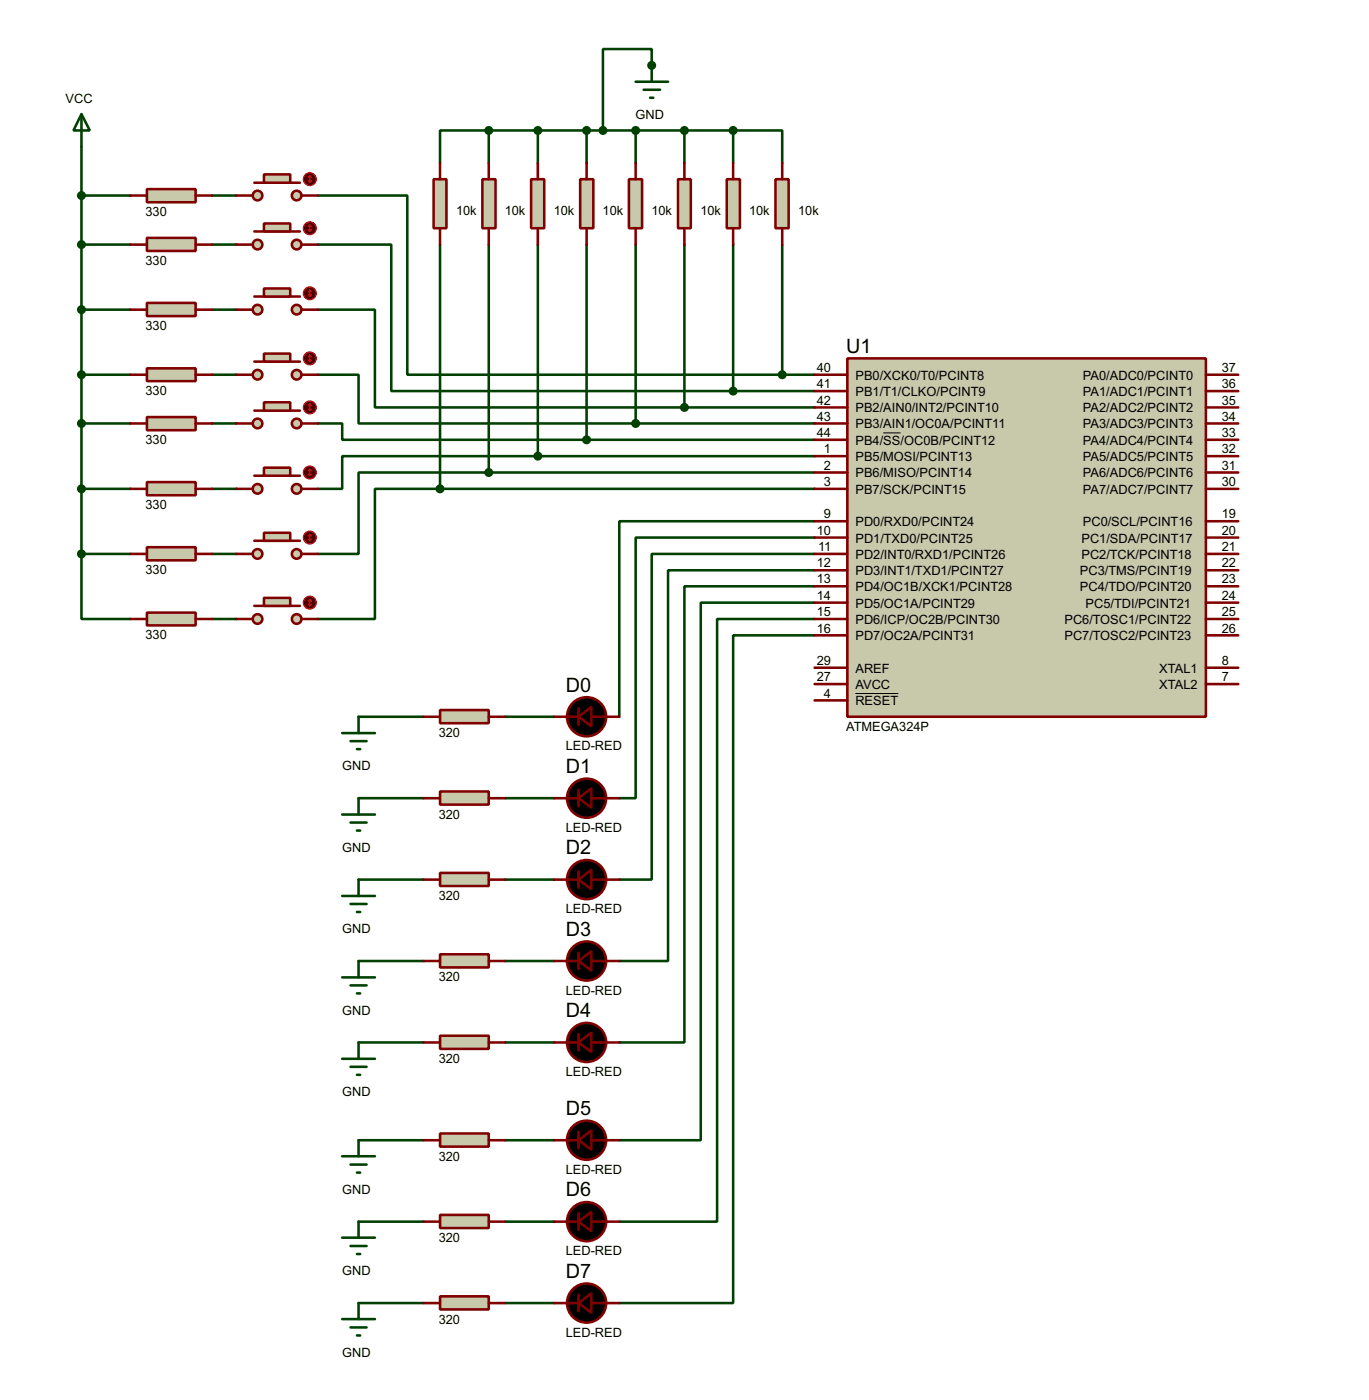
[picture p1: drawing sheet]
<svg xmlns="http://www.w3.org/2000/svg" width="213mm" height="218mm" viewBox="0 0 213 218" stroke-linecap="round" stroke-linejoin="round" font-family="sans-serif">
<g fill="none" stroke="#004000" stroke-width=".4">
<path d="M101.6 10.2v-2.5h-7.6v12.7M12.7 38.2h7.7M12.7 30.5h7.7M12.7 22.9v63.5M33.1 38.2h3.8M33.1 30.5h3.8M49.6 30.5h13.9v28h58.5M49.6 38.2h11.4v22.8h53.3M68.6 38.2v38.1M76.2 20.4h-7.6v5.1M76.2 20.4v5.1M76.2 38.2v35.5"/>
<path d="M76.2 20.4h38.1M83.9 20.4v5.1M83.9 38.2v33M91.5 20.4v5.1M91.5 38.2v30.4M99.1 20.4v5.1M99.1 38.2v27.9M106.7 20.4v5.1M106.7 38.2v25.4M114.3 20.4h7.7v5.1M114.3 20.4v5.1M114.3 38.2v22.8"/>
<path d="M122 38.2v20.3M12.7 58.5h7.7M12.7 48.3h7.7M33.1 58.5h3.8M33.1 48.3h3.8M49.6 48.3h8.9v15.3h48.2M49.6 58.5h6.3v7.6h43.2M122 58.5h5M12.7 66.1h7.7M12.7 76.3h7.7M33.1 66.1h3.8M33.1 76.3h3.8"/>
<path d="M49.6 66.1h3.8v2.5h38.1M68.6 76.3h-10.1v20.3h-8.9M68.6 76.3h58.4M76.2 73.7h-20.3v12.7h-6.3M76.2 73.7h50.8M83.9 71.2h-30.5v5.1h-3.8M83.9 71.2h43.1M91.5 68.6h35.5M99.1 66.1h27.9M106.7 63.6h20.3M114.3 61h12.7M12.7 86.4v10.2h7.7"/>
<path d="M12.7 86.4h7.7M33.1 86.4h3.8M33.1 96.6h3.8M127 81.3h-30.4v30.5M127 83.9h-27.9v40.6h-2.5M127 86.4h-25.4v50.8h-5M127 89h-22.8v60.9h-7.6M127 91.5h-20.3v71.1h-10.1M127 94h-17.7v83.9h-12.7M127 96.6h-15.2v94h-15.2M127 99.1h-12.7v104.2h-17.7M55.9 111.8h10.2"/>
<path d="M78.8 111.8h7.6M55.9 124.5h10.2M55.9 137.2h10.2M78.8 124.5h7.6M78.8 137.2h7.6M55.9 149.9h10.2M78.8 149.9h7.6M55.9 162.6h10.2M55.9 177.9h10.2M78.8 162.6h7.6M78.8 177.9h7.6M55.9 190.6h10.2"/>
<path d="M78.8 190.6h7.6M55.9 203.3h10.2M78.8 203.3h7.6"/>
</g>
<circle cx="101.6" cy="10.2" r=".2" fill="#004000"/>
<path d="M132.1 55.9h55.9v55.9h-55.9z" fill="#c8c8aa" stroke="#800000" stroke-width=".4"/>
<g fill="none" stroke="#800000" stroke-width=".4">
<path d="M127 58.5h5.1M188 58.5h5.1M127 73.7h5.1M127 71.2h5.1M127 68.6h5.1M127 66.1h5.1M127 63.6h5.1M127 61h5.1M127 76.3h5.1M188 73.7h5.1M188 71.2h5.1M188 68.6h5.1"/>
<path d="M188 66.1h5.1M188 63.6h5.1M188 61h5.1M188 76.3h5.1M127 96.6h5.1M127 94h5.1M127 91.5h5.1M127 89h5.1M127 86.4h5.1M127 83.9h5.1M127 81.3h5.1M127 99.1h5.1"/>
<path d="M188 96.6h5.1M188 94h5.1M188 91.5h5.1M188 89h5.1M188 86.4h5.1M188 83.9h5.1M188 81.3h5.1M188 99.1h5.1M86.4 111.8h3.8M90.2 110.5v2.6M92.2 111.8h4.4M127 106.7h5.1"/>
<path d="M127 104.2h5.1M127 109.3h5.1M188 106.7h5.1M188 104.2h5.1"/>
</g>
<path d="M137.7 67.5h2.7M133.4 108.2h6.7" fill="none" stroke="#000" stroke-width=".16"/>
<g fill="#000" stroke="#800000" stroke-width=".4">
<path d="M90.2 111.8l2-1.5v3z"/>
<circle cx="91.4" cy="111.8" r="3.1"/>
</g>
<path d="M68.6 110.8h7.6v2h-7.6z" fill="#c8c8aa" stroke="#800000" stroke-width=".4"/>
<path d="M66.1 111.8h2.5M76.2 111.8h2.6M86.4 124.5h3.8M90.2 123.2v2.6M92.2 124.5h4.4" fill="none" stroke="#800000" stroke-width=".4"/>
<path d="M53.4 114.4h5.1M54.7 115.6h2.5M55.7 116.9h.5M55.9 111.8v2.6" fill="none" stroke="#004000" stroke-width=".4"/>
<g fill="#000" stroke="#800000" stroke-width=".4">
<path d="M90.2 124.5l2-1.5v3z"/>
<circle cx="91.4" cy="124.5" r="3.1"/>
</g>
<path d="M68.6 123.5h7.6v2h-7.6z" fill="#c8c8aa" stroke="#800000" stroke-width=".4"/>
<path d="M66.1 124.5h2.5M76.2 124.5h2.6M86.4 137.2h3.8M90.2 135.9v2.6M92.2 137.2h4.4" fill="none" stroke="#800000" stroke-width=".4"/>
<path d="M53.4 127.1h5.1M54.7 128.3h2.5M55.7 129.6h.5M55.9 124.5v2.6" fill="none" stroke="#004000" stroke-width=".4"/>
<g fill="#000" stroke="#800000" stroke-width=".4">
<path d="M90.2 137.2l2-1.5v3z"/>
<circle cx="91.4" cy="137.2" r="3.1"/>
</g>
<path d="M68.6 136.2h7.6v2h-7.6z" fill="#c8c8aa" stroke="#800000" stroke-width=".4"/>
<path d="M66.1 137.2h2.5M76.2 137.2h2.6M86.4 149.9h3.8M90.2 148.6v2.6M92.2 149.9h4.4" fill="none" stroke="#800000" stroke-width=".4"/>
<path d="M53.4 139.8h5.1M55.9 137.2v2.6M54.7 141h2.5M55.7 142.3h.5" fill="none" stroke="#004000" stroke-width=".4"/>
<g fill="#000" stroke="#800000" stroke-width=".4">
<path d="M90.2 149.9l2-1.5v3z"/>
<circle cx="91.4" cy="149.9" r="3.1"/>
</g>
<path d="M68.6 148.9h7.6v2h-7.6z" fill="#c8c8aa" stroke="#800000" stroke-width=".4"/>
<path d="M66.1 149.9h2.5M76.2 149.9h2.6M86.4 162.6h3.8M90.2 161.3v2.6M92.2 162.6h4.4" fill="none" stroke="#800000" stroke-width=".4"/>
<path d="M53.4 152.5h5.1M54.7 153.7h2.5M55.7 155h.5M55.9 149.9v2.6" fill="none" stroke="#004000" stroke-width=".4"/>
<g fill="#000" stroke="#800000" stroke-width=".4">
<path d="M90.2 162.6l2-1.5v3z"/>
<circle cx="91.4" cy="162.6" r="3.1"/>
</g>
<path d="M68.6 161.6h7.6v2h-7.6z" fill="#c8c8aa" stroke="#800000" stroke-width=".4"/>
<path d="M66.1 162.6h2.5M76.2 162.6h2.6M86.4 177.9h3.8M90.2 176.6v2.5M92.2 177.9h4.4" fill="none" stroke="#800000" stroke-width=".4"/>
<path d="M53.4 165.2h5.1M54.7 166.4h2.5M55.7 167.7h.5M55.9 162.6v2.6" fill="none" stroke="#004000" stroke-width=".4"/>
<g fill="#000" stroke="#800000" stroke-width=".4">
<path d="M90.2 177.9l2-1.6v3.1z"/>
<circle cx="91.4" cy="177.9" r="3.1"/>
</g>
<path d="M68.6 176.8h7.6v2.1h-7.6z" fill="#c8c8aa" stroke="#800000" stroke-width=".4"/>
<path d="M66.1 177.9h2.5M76.2 177.9h2.6M86.4 190.6h3.8M90.2 189.3v2.5M92.2 190.6h4.4" fill="none" stroke="#800000" stroke-width=".4"/>
<path d="M55.9 177.9v2.5M53.4 180.4h5.1M54.7 181.7h2.5M55.7 182.9h.5" fill="none" stroke="#004000" stroke-width=".4"/>
<g fill="#000" stroke="#800000" stroke-width=".4">
<path d="M90.2 190.6l2-1.6v3.1z"/>
<circle cx="91.4" cy="190.6" r="3.1"/>
</g>
<path d="M68.6 189.5h7.6v2.1h-7.6z" fill="#c8c8aa" stroke="#800000" stroke-width=".4"/>
<path d="M66.1 190.6h2.5M76.2 190.6h2.6M86.4 203.3h3.8M90.2 202v2.5M92.2 203.3h4.4" fill="none" stroke="#800000" stroke-width=".4"/>
<path d="M53.4 193.1h5.1M54.7 194.4h2.5M55.7 195.6h.5M55.9 190.6v2.5" fill="none" stroke="#004000" stroke-width=".4"/>
<g fill="#000" stroke="#800000" stroke-width=".4">
<path d="M90.2 203.3l2-1.6v3.1z"/>
<circle cx="91.4" cy="203.3" r="3.1"/>
</g>
<path d="M68.6 202.2h7.6v2.1h-7.6z" fill="#c8c8aa" stroke="#800000" stroke-width=".4"/>
<path d="M66.1 203.3h2.5M76.2 203.3h2.6" fill="none" stroke="#800000" stroke-width=".4"/>
<path d="M53.4 205.8h5.1M54.7 207.1h2.5M55.7 208.3h.5M55.9 203.3v2.5" fill="none" stroke="#004000" stroke-width=".4"/>
<path d="M120.9 28h2.1v7.6h-2.1z" fill="#c8c8aa" stroke="#800000" stroke-width=".4"/>
<path d="M122 25.5v2.5M122 35.6v2.6" fill="none" stroke="#800000" stroke-width=".4"/>
<g fill="#c8c8aa" stroke="#800000" stroke-width=".4">
<circle cx="46.2" cy="58.5" r=".75"/>
<circle cx="40.1" cy="58.5" r=".75"/>
</g>
<path d="M39.7 56.4h7.1" fill="none" stroke="#800000" stroke-width=".4"/>
<path d="M41.2 55.2h4.1v1.2h-4.1z" fill="#c8c8aa" stroke="#800000" stroke-width=".4"/>
<path d="M36.9 58.5h2.5M47 58.5h2.6" fill="none" stroke="#800000" stroke-width=".4"/>
<circle cx="48.3" cy="55.9" r="1" fill="#400000" stroke="#f00" stroke-width=".2"/>
<path d="M48.1 56.2l.2 .2M48.3 55.4v1M48.3 55.4l-.2 .3M48.3 55.4l.3 .3M48.6 56.2l-.3 .2" fill="none" stroke="#f00" stroke-width=".2"/>
<path d="M22.9 57.5h7.6v2h-7.6z" fill="#c8c8aa" stroke="#800000" stroke-width=".4"/>
<path d="M20.4 58.5h2.5M30.5 58.5h2.6" fill="none" stroke="#800000" stroke-width=".4"/>
<path d="M113.3 28h2.1v7.6h-2.1z" fill="#c8c8aa" stroke="#800000" stroke-width=".4"/>
<path d="M114.3 25.5v2.5M114.3 35.6v2.6" fill="none" stroke="#800000" stroke-width=".4"/>
<g fill="#c8c8aa" stroke="#800000" stroke-width=".4">
<circle cx="46.2" cy="66.1" r=".75"/>
<circle cx="40.1" cy="66.1" r=".75"/>
</g>
<path d="M39.7 64.1h7.1" fill="none" stroke="#800000" stroke-width=".4"/>
<path d="M41.2 62.8h4.1v1.3h-4.1z" fill="#c8c8aa" stroke="#800000" stroke-width=".4"/>
<path d="M36.9 66.1h2.5M47 66.1h2.6" fill="none" stroke="#800000" stroke-width=".4"/>
<circle cx="48.3" cy="63.6" r="1" fill="#400000" stroke="#f00" stroke-width=".2"/>
<path d="M48.1 63.8l.2 .3M48.3 63v1.1M48.3 63l-.2 .3M48.3 63l.3 .3M48.6 63.8l-.3 .3" fill="none" stroke="#f00" stroke-width=".2"/>
<path d="M22.9 65.1h7.6v2h-7.6z" fill="#c8c8aa" stroke="#800000" stroke-width=".4"/>
<path d="M20.4 66.1h2.5M30.5 66.1h2.6" fill="none" stroke="#800000" stroke-width=".4"/>
<g fill="#c8c8aa" stroke="#800000" stroke-width=".4">
<circle cx="46.2" cy="76.3" r=".75"/>
<circle cx="40.1" cy="76.3" r=".75"/>
</g>
<path d="M39.7 74.2h7.1" fill="none" stroke="#800000" stroke-width=".4"/>
<path d="M41.2 73h4.1v1.2h-4.1z" fill="#c8c8aa" stroke="#800000" stroke-width=".4"/>
<path d="M36.9 76.3h2.5M47 76.3h2.6" fill="none" stroke="#800000" stroke-width=".4"/>
<circle cx="48.3" cy="73.7" r="1" fill="#400000" stroke="#f00" stroke-width=".2"/>
<path d="M48.1 74l.2 .2M48.3 73.2v1M48.3 73.2l-.2 .3M48.3 73.2l.3 .3M48.6 74l-.3 .2" fill="none" stroke="#f00" stroke-width=".2"/>
<path d="M22.9 75.2h7.6v2.1h-7.6z" fill="#c8c8aa" stroke="#800000" stroke-width=".4"/>
<path d="M20.4 76.3h2.5M30.5 76.3h2.6" fill="none" stroke="#800000" stroke-width=".4"/>
<g fill="#c8c8aa" stroke="#800000" stroke-width=".4">
<circle cx="46.2" cy="86.4" r=".75"/>
<circle cx="40.1" cy="86.4" r=".75"/>
</g>
<path d="M39.7 84.4h7.1" fill="none" stroke="#800000" stroke-width=".4"/>
<path d="M41.2 83.1h4.1v1.3h-4.1z" fill="#c8c8aa" stroke="#800000" stroke-width=".4"/>
<path d="M36.9 86.4h2.5M47 86.4h2.6" fill="none" stroke="#800000" stroke-width=".4"/>
<circle cx="48.3" cy="83.9" r="1" fill="#400000" stroke="#f00" stroke-width=".2"/>
<path d="M48.1 84.1l.2 .3M48.3 83.4v1M48.3 83.4l-.2 .2M48.3 83.4l.3 .2M48.6 84.1l-.3 .3" fill="none" stroke="#f00" stroke-width=".2"/>
<path d="M22.9 85.4h7.6v2h-7.6z" fill="#c8c8aa" stroke="#800000" stroke-width=".4"/>
<path d="M20.4 86.4h2.5M30.5 86.4h2.6" fill="none" stroke="#800000" stroke-width=".4"/>
<g fill="#c8c8aa" stroke="#800000" stroke-width=".4">
<circle cx="46.2" cy="96.6" r=".75"/>
<circle cx="40.1" cy="96.6" r=".75"/>
</g>
<path d="M39.7 94.5h7.1" fill="none" stroke="#800000" stroke-width=".4"/>
<path d="M41.2 93.3h4.1v1.2h-4.1z" fill="#c8c8aa" stroke="#800000" stroke-width=".4"/>
<path d="M36.9 96.6h2.5M47 96.6h2.6" fill="none" stroke="#800000" stroke-width=".4"/>
<circle cx="48.3" cy="94" r="1" fill="#400000" stroke="#f00" stroke-width=".2"/>
<path d="M48.1 94.3l.2 .2M48.3 93.5v1M48.3 93.5l-.2 .3M48.3 93.5l.3 .3M48.6 94.3l-.3 .2" fill="none" stroke="#f00" stroke-width=".2"/>
<path d="M22.9 95.6h7.6v2h-7.6z" fill="#c8c8aa" stroke="#800000" stroke-width=".4"/>
<path d="M20.4 96.6h2.5M30.5 96.6h2.6" fill="none" stroke="#800000" stroke-width=".4"/>
<g fill="#c8c8aa" stroke="#800000" stroke-width=".4">
<circle cx="46.2" cy="48.3" r=".75"/>
<circle cx="40.1" cy="48.3" r=".75"/>
</g>
<path d="M39.7 46.3h7.1" fill="none" stroke="#800000" stroke-width=".4"/>
<path d="M41.2 45h4.1v1.3h-4.1z" fill="#c8c8aa" stroke="#800000" stroke-width=".4"/>
<path d="M36.9 48.3h2.5M47 48.3h2.6" fill="none" stroke="#800000" stroke-width=".4"/>
<circle cx="48.3" cy="45.8" r="1" fill="#400000" stroke="#f00" stroke-width=".2"/>
<path d="M48.1 46l.2 .3M48.3 45.3v1M48.3 45.3l-.2 .2M48.3 45.3l.3 .2M48.6 46l-.3 .3" fill="none" stroke="#f00" stroke-width=".2"/>
<path d="M22.9 47.3h7.6v2h-7.6z" fill="#c8c8aa" stroke="#800000" stroke-width=".4"/>
<path d="M20.4 48.3h2.5M30.5 48.3h2.6" fill="none" stroke="#800000" stroke-width=".4"/>
<g fill="#c8c8aa" stroke="#800000" stroke-width=".4">
<circle cx="46.2" cy="38.2" r=".75"/>
<circle cx="40.1" cy="38.2" r=".75"/>
</g>
<path d="M39.7 36.1h7.1" fill="none" stroke="#800000" stroke-width=".4"/>
<path d="M41.2 34.9h4.1v1.2h-4.1z" fill="#c8c8aa" stroke="#800000" stroke-width=".4"/>
<path d="M36.9 38.2h2.5M47 38.2h2.6" fill="none" stroke="#800000" stroke-width=".4"/>
<circle cx="48.3" cy="35.6" r="1" fill="#400000" stroke="#f00" stroke-width=".2"/>
<path d="M48.1 35.9l.2 .2M48.3 35.1v1M48.3 35.1l-.2 .3M48.3 35.1l.3 .3M48.6 35.9l-.3 .2" fill="none" stroke="#f00" stroke-width=".2"/>
<path d="M22.9 37.1h7.6v2.1h-7.6z" fill="#c8c8aa" stroke="#800000" stroke-width=".4"/>
<path d="M20.4 38.2h2.5M30.5 38.2h2.6" fill="none" stroke="#800000" stroke-width=".4"/>
<g fill="#c8c8aa" stroke="#800000" stroke-width=".4">
<circle cx="46.2" cy="30.5" r=".75"/>
<circle cx="40.1" cy="30.5" r=".75"/>
</g>
<path d="M39.7 28.5h7.1" fill="none" stroke="#800000" stroke-width=".4"/>
<path d="M41.2 27.2h4.1v1.3h-4.1z" fill="#c8c8aa" stroke="#800000" stroke-width=".4"/>
<path d="M36.9 30.5h2.5M47 30.5h2.6" fill="none" stroke="#800000" stroke-width=".4"/>
<circle cx="48.3" cy="28" r="1" fill="#400000" stroke="#f00" stroke-width=".2"/>
<path d="M48.1 28.2l.2 .3M48.3 27.5v1M48.3 27.5l-.2 .2M48.3 27.5l.3 .2M48.6 28.2l-.3 .3" fill="none" stroke="#f00" stroke-width=".2"/>
<path d="M22.9 29.5h7.6v2.1h-7.6z" fill="#c8c8aa" stroke="#800000" stroke-width=".4"/>
<path d="M20.4 30.5h2.5M30.5 30.5h2.6" fill="none" stroke="#800000" stroke-width=".4"/>
<path d="M105.7 28h2v7.6h-2z" fill="#c8c8aa" stroke="#800000" stroke-width=".4"/>
<path d="M106.7 25.5v2.5M106.7 35.6v2.6" fill="none" stroke="#800000" stroke-width=".4"/>
<path d="M98.1 28h2v7.6h-2z" fill="#c8c8aa" stroke="#800000" stroke-width=".4"/>
<path d="M99.1 25.5v2.5M99.1 35.6v2.6" fill="none" stroke="#800000" stroke-width=".4"/>
<path d="M90.5 28h2v7.6h-2z" fill="#c8c8aa" stroke="#800000" stroke-width=".4"/>
<path d="M91.5 25.5v2.5M91.5 35.6v2.6" fill="none" stroke="#800000" stroke-width=".4"/>
<path d="M82.8 28h2.1v7.6h-2.1z" fill="#c8c8aa" stroke="#800000" stroke-width=".4"/>
<path d="M83.9 25.5v2.5M83.9 35.6v2.6" fill="none" stroke="#800000" stroke-width=".4"/>
<path d="M75.2 28h2.1v7.6h-2.1z" fill="#c8c8aa" stroke="#800000" stroke-width=".4"/>
<path d="M76.2 25.5v2.5M76.2 35.6v2.6" fill="none" stroke="#800000" stroke-width=".4"/>
<path d="M67.6 28h2v7.6h-2z" fill="#c8c8aa" stroke="#800000" stroke-width=".4"/>
<path d="M68.6 25.5v2.5M68.6 35.6v2.6" fill="none" stroke="#800000" stroke-width=".4"/>
<g fill="#004000" stroke="#004000" stroke-width=".4">
<circle cx="12.7" cy="86.4" r=".5"/>
<circle cx="12.7" cy="76.3" r=".5"/>
<circle cx="12.7" cy="66.1" r=".5"/>
<circle cx="12.7" cy="58.5" r=".5"/>
<circle cx="12.7" cy="48.3" r=".5"/>
<circle cx="12.7" cy="38.2" r=".5"/>
<circle cx="12.7" cy="30.5" r=".5"/>
<circle cx="121.9" cy="58.5" r=".5"/>
<circle cx="114.3" cy="61" r=".5"/>
<circle cx="106.7" cy="63.6" r=".5"/>
<circle cx="99.1" cy="66.1" r=".5"/>
<circle cx="91.4" cy="68.6" r=".5"/>
<circle cx="83.8" cy="71.2" r=".5"/>
<circle cx="76.2" cy="73.7" r=".5"/>
<circle cx="68.6" cy="76.3" r=".5"/>
<circle cx="76.2" cy="20.4" r=".5"/>
<circle cx="83.8" cy="20.4" r=".5"/>
<circle cx="91.4" cy="20.4" r=".5"/>
<circle cx="99.1" cy="20.4" r=".5"/>
<circle cx="106.7" cy="20.4" r=".5"/>
<circle cx="114.3" cy="20.4" r=".5"/>
<circle cx="94" cy="20.4" r=".5"/>
<circle cx="101.6" cy="10.2" r=".5"/>
</g>
<path d="M12.7 17.8l1.3 2.6h-2.5zM12.7 17.8v5.1M99.1 12.8h5.1M100.4 14h2.5M101.4 15.3h.5M101.6 10.2v2.6" fill="none" stroke="#004000" stroke-width=".4"/>
<g font-size="3.1">
<text x="131.9" y="55">U1</text>
<text x="88.2" y="107.9">D0</text>
<text x="88.2" y="120.6">D1</text>
<text x="88.2" y="133.3">D2</text>
<text x="88.2" y="146">D3</text>
<text x="88.2" y="158.7">D4</text>
<text x="88.2" y="173.9">D5</text>
<text x="88.2" y="186.6">D6</text>
<text x="88.2" y="199.3">D7</text>
</g>
<g font-size="2">
<text x="10.2" y="16">VCC</text>
<text x="99.1" y="18.6">GND</text>
<text x="22.7" y="33.7">330</text>
<text x="71.1" y="33.6">10k</text>
<text x="78.7" y="33.6">10k</text>
<text x="86.4" y="33.6">10k</text>
<text x="94" y="33.6">10k</text>
<text x="101.6" y="33.6">10k</text>
<text x="109.2" y="33.6">10k</text>
<text x="116.8" y="33.6">10k</text>
<text x="124.5" y="33.6">10k</text>
<text x="22.7" y="41.3">330</text>
<text x="22.7" y="51.5">330</text>
<text x="127.3" y="58">40</text>
<text x="133.4" y="59.2">PB0/XCK0/T0/PCINT8</text>
<text x="168.8" y="59.2">PA0/ADC0/PCINT0</text>
<text x="190.5" y="58">37</text>
<text x="22.7" y="61.6">330</text>
<text x="127.3" y="65.6">43</text>
<text x="127.3" y="63.1">42</text>
<text x="127.3" y="60.6">41</text>
<text x="133.4" y="64.3">PB2/AIN0/INT2/PCINT10</text>
<text x="133.4" y="61.8">PB1/T1/CLKO/PCINT9</text>
<text x="168.8" y="64.3">PA2/ADC2/PCINT2</text>
<text x="168.8" y="61.8">PA1/ADC1/PCINT1</text>
<text x="190.5" y="65.6">34</text>
<text x="190.5" y="63.1">35</text>
<text x="190.5" y="60.6">36</text>
<text x="22.7" y="69.3">330</text>
<text x="127.3" y="68.2">44</text>
<text x="128.4" y="70.7">1</text>
<text x="133.4" y="71.9">PB5/MOSI/PCINT13</text>
<text x="133.4" y="69.4">PB4/SS/OC0B/PCINT12</text>
<text x="133.4" y="66.8">PB3/AIN1/OC0A/PCINT11</text>
<text x="168.8" y="71.9">PA5/ADC5/PCINT5</text>
<text x="168.8" y="69.4">PA4/ADC4/PCINT4</text>
<text x="168.8" y="66.8">PA3/ADC3/PCINT3</text>
<text x="190.5" y="70.7">32</text>
<text x="190.5" y="68.2">33</text>
<text x="128.4" y="73.3">2</text>
<text x="128.4" y="75.8">3</text>
<text x="133.4" y="74.5">PB6/MISO/PCINT14</text>
<text x="133.4" y="77">PB7/SCK/PCINT15</text>
<text x="168.8" y="74.5">PA6/ADC6/PCINT6</text>
<text x="168.8" y="77">PA7/ADC7/PCINT7</text>
<text x="190.5" y="73.3">31</text>
<text x="190.5" y="75.8">30</text>
<text x="22.7" y="79.4">330</text>
<text x="127.3" y="83.4">10</text>
<text x="128.4" y="80.9">9</text>
<text x="133.4" y="82.1">PD0/RXD0/PCINT24</text>
<text x="168.8" y="82.1">PC0/SCL/PCINT16</text>
<text x="190.5" y="83.4">20</text>
<text x="190.5" y="80.9">19</text>
<text x="22.7" y="89.6">330</text>
<text x="127.3" y="88.5">12</text>
<text x="127.6" y="86">11</text>
<text x="133.4" y="89.7">PD3/INT1/TXD1/PCINT27</text>
<text x="133.4" y="87.2">PD2/INT0/RXD1/PCINT26</text>
<text x="133.4" y="84.6">PD1/TXD0/PCINT25</text>
<text x="168.4" y="89.7">PC3/TMS/PCINT19</text>
<text x="168.6" y="87.2">PC2/TCK/PCINT18</text>
<text x="168.6" y="84.6">PC1/SDA/PCINT17</text>
<text x="190.5" y="88.5">22</text>
<text x="190.5" y="86">21</text>
<text x="127.3" y="93.6">14</text>
<text x="127.3" y="91">13</text>
<text x="133.4" y="94.8">PD5/OC1A/PCINT29</text>
<text x="133.4" y="92.2">PD4/OC1B/XCK1/PCINT28</text>
<text x="168.4" y="92.2">PC4/TDO/PCINT20</text>
<text x="169.3" y="94.8">PC5/TDI/PCINT21</text>
<text x="190.5" y="93.6">24</text>
<text x="190.5" y="91">23</text>
<text x="22.7" y="99.7">330</text>
<text x="127.3" y="96.1">15</text>
<text x="127.3" y="98.7">16</text>
<text x="133.4" y="97.3">PD6/ICP/OC2B/PCINT30</text>
<text x="133.4" y="99.9">PD7/OC2A/PCINT31</text>
<text x="165.9" y="97.3">PC6/TOSC1/PCINT22</text>
<text x="165.9" y="99.9">PC7/TOSC2/PCINT23</text>
<text x="190.5" y="96.1">25</text>
<text x="190.5" y="98.7">26</text>
<text x="127.3" y="106.3">27</text>
<text x="127.3" y="103.7">29</text>
<text x="133.4" y="107.5">AVCC</text>
<text x="133.4" y="104.9">AREF</text>
<text x="180.7" y="104.9">XTAL1</text>
<text x="180.7" y="107.5">XTAL2</text>
<text x="190.5" y="103.7">8</text>
<text x="190.5" y="106.3">7</text>
<text x="128.4" y="108.8">4</text>
<text x="131.9" y="114">ATMEGA324P</text>
<text x="133.4" y="110">RESET</text>
<text x="68.4" y="115">320</text>
<text x="88.2" y="117">LED-RED</text>
<text x="53.4" y="120.2">GND</text>
<text x="68.4" y="127.7">320</text>
<text x="88.2" y="129.7">LED-RED</text>
<text x="53.4" y="132.9">GND</text>
<text x="68.4" y="140.4">320</text>
<text x="88.2" y="142.4">LED-RED</text>
<text x="53.4" y="145.6">GND</text>
<text x="68.4" y="153.1">320</text>
<text x="88.2" y="155.1">LED-RED</text>
<text x="53.4" y="158.3">GND</text>
<text x="68.4" y="165.8">320</text>
<text x="88.2" y="167.8">LED-RED</text>
<text x="53.4" y="171">GND</text>
<text x="68.4" y="181">320</text>
<text x="88.2" y="183.1">LED-RED</text>
<text x="53.4" y="186.2">GND</text>
<text x="68.4" y="193.7">320</text>
<text x="88.2" y="195.8">LED-RED</text>
<text x="53.4" y="198.9">GND</text>
<text x="68.4" y="206.4">320</text>
<text x="88.2" y="208.5">LED-RED</text>
<text x="53.4" y="211.6">GND</text>
</g>
</svg>
